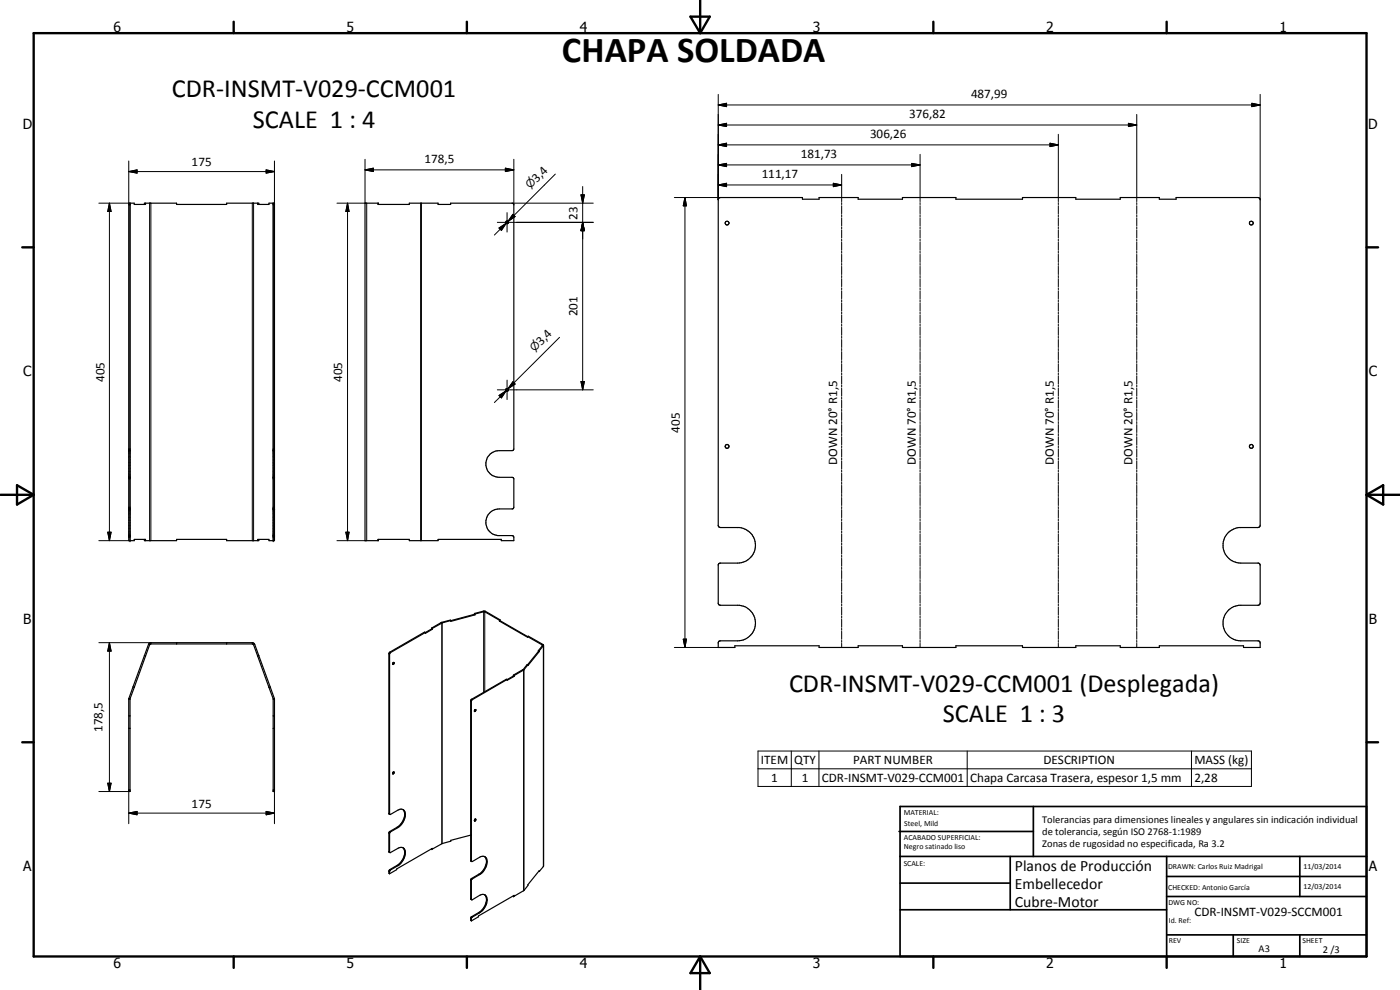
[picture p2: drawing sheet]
<svg xmlns="http://www.w3.org/2000/svg" width="420mm" height="297mm" viewBox="0 0 420 297" stroke-linecap="round" stroke-linejoin="round" font-family="sans-serif">
<g fill="none" stroke="#000" stroke-width=".35">
<path d="M215.7 59.5l.5-.2h24.6v.5h5v-.5h11.7v.5h13.3v-.5h16.1v.5h20v-.5h16v.5h13.3v-.5h11.7v.5h5.1v-.5l24.9 .1 .3 .5v97.7l-.2 .5-.5 .2h-5.7a5.3 5.3 0 0 0-4.8 5.6 5.3 5.3 0 0 0 5.4 5.1h5.3l.4 .3 .1 11.6-.2 .5-.5 .2h-5.7a5.3 5.3 0 0 0-4.8 5.6 5.3 5.3 0 0 0 5.4 5.1h5.3l.4 .3 .1 1.7h-5v-.5h-25.3v.5h-11.7v-.5h-13.3v.5h-16v-.5h-20v.5h-16.1v-.5h-13.3v.5h-11.7v-.5h-25.3v.5h-5v-1.5l.6-.5h5.3a5.3 5.3 0 0 0 5.3-5.1 5.3 5.3 0 0 0-4.8-5.6h-5.7l-.4-.1-.3-.4v-11.7l.6-.4h5.3a5.3 5.3 0 0 0 5.3-5.1 5.3 5.3 0 0 0-4.8-5.6h-5.7l-.7-.5v-98zM39 61v101.2M43.3 61.3v-.3h9.7v.3h15v-.3h9.7v.3M43.7 61v.3h-3.4v-.3h-1.7v101.2h1.7v-.4h3.4v.4M77.3 61v.3h3.4v-.3h1.7v101.2h-1.7v-.4h-3.4v.4M82 61v101.2M113.4 61v.3h9.4v-.3h8.7v.3h3.7v-.3h18.5l.5 .3v73.4l-.5 .5h-3.9a4 4 0 0 0-4 4 4 4 0 0 0 4 4h3.9l.5 .5v8.7l-.4 .3h-4a4 4 0 0 0-4 3.8 4 4 0 0 0 3.5 4.2l4.7 .1 .2 1.4h-3.8v-.4h-18.9v.4h-8.7v-.4h-9.4v.4M113.6 61.3v-.3h-4.1v101.2h4.1v-.4M38.6 135.2h.4M82 135.2h.4M38.6 152.7h.4M38.6 143.2h.4"/>
<path d="M82 152.7h.4M82 143.2h.4M38.6 160.7h.4M43.3 161.8v.4h9.7v-.4h15v.4h9.7v-.4M82 160.7h.4M43.3 196.7l.4 .1M43.7 196.8l1.2-3.3 .4-.3h30.4l.4 .3 4.6 12.7M43.7 196.8l-3.4 9.4M53 192.8v.4M68 192.8v.4M77.7 196.7l-1.3-3.4-.7-.5-30.6 .1-.5 .4-4.7 12.8M77.7 196.7l3.4 9.4"/>
<path d="M77.7 196.7l-.4 .1M118.1 198.8l-.3 .4M118.1 198.8h.1a.29 .29 0 0 1 0 .4 .29 .29 0 0 1-.4 0M127.7 189.8l-10.6 6-.2 .4v48.1l.2 .1 2.3-1.3a1.61 1.61 0 0 1 1.7-.1M127.7 189.8l-.3-.1-10.4 6-.3 .4v48l.3 .2M129.6 188.7l-1.9 1.1M129.6 188.4v.3M129.6 188.4l.1 .2M129.6 188.7l.1 .1M129.7 188.6v.2M129.7 188.8l-2 1.2v-.2M135.3 186.2a9.7 9.7 0 0 0-5.7 2.2"/>
<path d="M135.3 186.2l-2.6 .7-3 1.7M142.4 184.1l3.2-.7 4.5 2.6M142.4 184.3l-7.1 1.9M142.4 184.1v.2M142.4 184.3l.1 .2M142.4 184.1l.1 .1M142.5 184.5l-7.2 1.9v-.2M142.5 184.2l3-.6 4.4 2.5M142.5 184.2v.3M149.9 186.4l8.5 4.8v-.2M149.9 186.1v.3M150.1 186.2l8.3 4.8"/>
<path d="M150.1 186v.2M150.1 186.2l-.2 .2M150.1 186l-.2 .1M158.4 191l.2-.1 4.5 2.6v66.3l-1.3 1.7M158.4 191l4.4 2.5-1.2 1.7M158.4 199.4a7.5 7.5 0 0 1-4.1 3.3M158.4 199.4h-.2l-1.2 1.5-2.9 1.7M161.6 195.5h.2M161.6 195.5l-3.2 3.9M161.6 195.2l.2 .1M161.6 195.2v.3M161.8 195.5l-3.4 4.2v-.3"/>
<path d="M161.8 195.3v.2M163.1 193.7l-1.3 1.6M38.6 218.5h.4M38.6 214.8h.4M39.9 206.1l-1.3 3.6v27.8h.4v-27.8l1.3-3.5M39.9 206.1l.4 .1M81.1 206.1l1.3 3.6v27.8h-.4v-27.8l-1.3-3.5M81.1 206.1l-.4 .1M82 218.5h.4M82 214.8h.4M142.6 212.9a.26 .26 0 0 1 .2 .4 .26 .26 0 0 1-.4 0zM142.6 212.9l-.2 .5"/>
<path d="M152.2 203.9l-.2-.1-10.6 6-.1 .4v48.1l.3 .2M152.2 203.9l-10.6 6.1-.1 .3v48.2l2.4-1.3a1.47 1.47 0 0 1 1.9 0 1.47 1.47 0 0 1 .3 1.9 4.8 4.8 0 0 1-2.2 3.3l-2.3 1.4-.1 .3 .1 5.9M154.1 202.8l-1.9 1.1M154.1 202.8l.2 .1M154.1 202.6l.2 .1M154.1 202.6v.2M154.3 202.7v.2M154.3 202.9l-2.1 1.2v-.2M118.1 231.6l-.3 .5M118.1 231.6h.2v.4l-.3 .2-.2-.1M120.9 254.3a3.9 3.9 0 0 1-1.4 5.2l-2.7 1.6-.1 .9 .2 .2M120.9 242.9a2.94 2.94 0 0 1-.1 4l-1.1 1.2-2.6 1.5-.2 .4v5.7l.2 .1 2.3-1.2a1.47 1.47 0 0 1 1.9 0 1.47 1.47 0 0 1 .3 1.8 5 5 0 0 1-2.2 3.4l-2.2 1.2-.3 .4v.8"/>
<path d="M121.1 243a4 4 0 0 1-1.9 5.2l-2.3 1.3-.2 .4v5.6l.3 .3M129.6 254.6l.1 .2M129.7 254.8v-.2l-10.7 6.1v.2l-2.1 1.3M132.6 253.2l-2.9 1.6M132.7 253.1l-.1 .1M141.3 250.6l-6 1.5v.3l-2.6 .7M142.4 245.9l.2-.2a.26 .26 0 0 1 .2 .4 .26 .26 0 0 1-.4 .1zM142.6 245.7l-.2 .5M145.4 257a3.5 3.5 0 0 1-.8 4.6l-3.3 2.3v5.8l.3 .3M141.6 270l2.3-1.4a1.43 1.43 0 0 1 1.7 0 1.43 1.43 0 0 1 .6 1.6 5 5 0 0 1-2.3 3.7l-2.3 1.3-.1 1.1M145.4 268.5a3.5 3.5 0 0 1-.8 4.5l-3.2 2.1-.1 1.1 .2 .1M154.1 268.8l.2 .1"/>
<path d="M154.3 268.9v-.3l-10.7 6.2v.3l-2.1 1.2M161.7 261.5h.1M161.8 261.5v-.3l-3.4 4.2v.3a7.3 7.3 0 0 1-4.1 3.2"/>
<circle cx="152.2" cy="66.7" r=".42"/>
<circle cx="218.2" cy="66.9" r=".57"/>
<circle cx="375.5" cy="66.9" r=".58"/>
<circle cx="152.2" cy="117" r=".43"/>
<circle cx="218.2" cy="134" r=".57"/>
<circle cx="375.5" cy="133.9" r=".58"/>
</g>
<g fill="none" stroke="#000" stroke-width=".3">
<path d="M215.5 37.5l2.5-.5v1zM215.5 31.5l2.5-.5v1zM215.5 28.3v31.6M215.5 37.5h125.7M215.5 31.5h162.7M338.7 37l2.5 .5-2.5 .5zM341.2 34.3v26.2M375.7 31l2.5 .5-2.5 .5zM378.2 28.3v31.6M38.6 51.5l2.5-.5v.9zM38.6 48.3v13.2h.4M38.6 51.5h43.8"/>
<path d="M79.9 51l2.5 .5-2.5 .4zM82.4 48.3v13.2h-.4M109.5 51l2.5-.5v1zM109.5 51h44.7M109.5 47.8v13.2h-8.4M151.7 50.5l2.5 .5-2.5 .5zM154.2 47.8v13.7M166.7 52.2l-14.2 14.2M174.4 58.5h1l-.5 2.5zM174.9 56v61M202.4 59.3h13.8M205.6 59.3l.4 2.5h-.9z"/>
<path d="M205.6 59.3v135M215.5 55.5l2.5-.5v1zM215.5 49.5l2.5-.5v1zM215.5 43.5l2.5-.5v1zM215.5 55.5h37.1M215.5 49.5h60.6M215.5 43.5h102.1M250.1 55l2.5 .5-2.5 .5zM252.6 52.3v8.2M273.6 49l2.5 .5-2.5 .5zM276.1 46.3v14.2M315.1 43l2.5 .5-2.5 .5z"/>
<path d="M317.6 40.3v20.2M29.7 61h9.3v101.2h-9.3M32.8 61l.5 2.5h-1zM32.8 61v101.2M44.9 61v101.2M45.3 61v101.2M75.7 61v101.2M76.1 61v101.2M82 61v101.2M104.3 61l.5 2.5h-1zM104.3 61v101.2M110.1 61v101.2"/>
<path d="M126.2 61v101.2M126.5 61v101.2M149.3 66.7h28.7M149.8 68.4l2.1-1.4-1.4 2.1zM151.9 67l-3.5 3.5M152.2 63.8v5.8M153.7 61h24.3M153.9 64.3l.7 .7-2.1 1.4zM174.9 66.7l.5 2.5h-1zM252.6 60.8v.6M252.6 61.7v2.4M252.6 64.4v.7"/>
<path d="M252.6 65.4v2.4M252.6 68.1v.6M252.6 69v2.4M252.6 71.8v.5M252.6 72.6v2.5M252.6 75.4v.6M252.6 76.3v2.4M252.6 79v.6M252.6 79.9v2.5M276.1 60.8v.6M276.1 61.7v2.4M276.1 64.4v.7"/>
<path d="M276.1 65.4v2.4M276.1 68.1v.6M276.1 69v2.4M276.1 71.8v.5M276.1 72.6v2.5M276.1 75.4v.6M276.1 76.3v2.4M276.1 79v.6M276.1 79.9v2.5M317.6 60.8v.6M317.6 61.7v2.4M317.6 64.4v.7"/>
<path d="M317.6 65.4v2.4M317.6 68.1v.6M317.6 69v2.4M317.6 71.8v.5M317.6 72.6v2.5M317.6 75.4v.6M317.6 76.3v2.4M317.6 79v.6M317.6 79.9v2.5M341.2 60.8v.6M341.2 61.7v2.4M341.2 64.4v.7"/>
<path d="M341.2 65.4v2.4M341.2 68.1v.6M341.2 69v2.4M341.2 71.8v.5M341.2 72.6v2.5M341.2 75.4v.6M341.2 76.3v2.4M341.2 79v.6M341.2 79.9v2.5M252.6 82.7v.6M252.6 83.6v2.4M252.6 86.4v.5"/>
<path d="M252.6 87.2v2.5M252.6 90v.6M252.6 90.9v2.4M252.6 93.6v.6M252.6 94.5v2.4M252.6 97.3v.6M252.6 98.2v2.4M276.1 82.7v.6M276.1 83.6v2.4M276.1 86.4v.5M276.1 87.2v2.5M276.1 90v.6"/>
<path d="M276.1 90.9v2.4M276.1 93.6v.6M276.1 94.5v2.4M276.1 97.3v.6M276.1 98.2v2.4M317.6 82.7v.6M317.6 83.6v2.4M317.6 86.4v.5M317.6 87.2v2.5M317.6 90v.6M317.6 90.9v2.4M317.6 93.6v.6"/>
<path d="M317.6 94.5v2.4M317.6 97.3v.6M317.6 98.2v2.4M341.2 82.7v.6M341.2 83.6v2.4M341.2 86.4v.5M341.2 87.2v2.5M341.2 90v.6M341.2 90.9v2.4M341.2 93.6v.6M341.2 94.5v2.4M341.2 97.3v.6"/>
<path d="M341.2 98.2v2.4M149.3 117h28.7M149.8 118.7l2.1-1.4-1.4 2.1zM151.9 117.3l-3.5 3.5M152.2 114v5.9M153.9 114.6l.7 .6-2.1 1.4zM154.3 114.9l-1.8 1.7M167.9 101.2l-15.4 15.4M174.4 114.5h1l-.5 2.5zM252.6 100.9v.6M252.6 101.9v2.4M252.6 104.6v.6"/>
<path d="M252.6 105.5v2.4M252.6 108.2v.6M252.6 109.1v2.4M252.6 111.9v.6M252.6 112.8v2.4M252.6 115.5v.6M252.6 116.5v2.4M252.6 119.2v.6M276.1 100.9v.6M276.1 101.9v2.4M276.1 104.6v.6M276.1 105.5v2.4"/>
<path d="M276.1 108.2v.6M276.1 109.1v2.4M276.1 111.9v.6M276.1 112.8v2.4M276.1 115.5v.6M276.1 116.5v2.4M276.1 119.2v.6M317.6 100.9v.6M317.6 101.9v2.4M317.6 104.6v.6M317.6 105.5v2.4M317.6 108.2v.6"/>
<path d="M317.6 109.1v2.4M317.6 111.9v.6M317.6 112.8v2.4M317.6 115.5v.6M317.6 116.5v2.4M317.6 119.2v.6M341.2 100.9v.6M341.2 101.9v2.4M341.2 104.6v.6M341.2 105.5v2.4M341.2 108.2v.6M341.2 109.1v2.4"/>
<path d="M341.2 111.9v.6M341.2 112.8v2.4M341.2 115.5v.6M341.2 116.5v2.4M341.2 119.2v.6M38.6 134.7h.4M82 134.7h.4M252.6 120.1v2.4M252.6 122.8v.6M252.6 123.7v2.5M252.6 126.5v.6M252.6 127.4v2.4"/>
<path d="M252.6 130.1v.6M252.6 131v2.5M252.6 133.8v.6M252.6 134.7v2.4M252.6 137.4v.6M252.6 138.3v2.5M276.1 120.1v2.4M276.1 122.8v.6M276.1 123.7v2.5M276.1 126.5v.6M276.1 127.4v2.4M276.1 130.1v.6"/>
<path d="M276.1 131v2.5M276.1 133.8v.6M276.1 134.7v2.4M276.1 137.4v.6M276.1 138.3v2.5M317.6 120.1v2.4M317.6 122.8v.6M317.6 123.7v2.5M317.6 126.5v.6M317.6 127.4v2.4M317.6 130.1v.6M317.6 131v2.5"/>
<path d="M317.6 133.8v.6M317.6 134.7v2.4M317.6 137.4v.6M317.6 138.3v2.5M341.2 120.1v2.4M341.2 122.8v.6M341.2 123.7v2.5M341.2 126.5v.6M341.2 127.4v2.4M341.2 130.1v.6M341.2 131v2.5M341.2 133.8v.6"/>
<path d="M341.2 134.7v2.4M341.2 137.4v.6M341.2 138.3v2.5M32.3 159.7h1l-.5 2.5zM38.6 152.2h.4M38.6 143.7h.4M82 152.2h.4M82 143.7h.4M103.8 159.7h1l-.5 2.5zM252.6 141.1v.5M252.6 142v2.4M252.6 144.7v.6"/>
<path d="M252.6 145.6v2.5M252.6 148.3v.7M252.6 149.3v2.4M252.6 152v.6M252.6 152.9v2.5M252.6 155.7v.6M252.6 156.6v2.4M252.6 159.3v.6M276.1 141.1v.5M276.1 142v2.4M276.1 144.7v.6M276.1 145.6v2.5"/>
<path d="M276.1 148.3v.7M276.1 149.3v2.4M276.1 152v.6M276.1 152.9v2.5M276.1 155.7v.6M276.1 156.6v2.4M276.1 159.3v.6M317.6 141.1v.5M317.6 142v2.4M317.6 144.7v.6M317.6 145.6v2.5M317.6 148.3v.7"/>
<path d="M317.6 149.3v2.4M317.6 152v.6M317.6 152.9v2.5M317.6 155.7v.6M317.6 156.6v2.4M317.6 159.3v.6M341.2 141.1v.5M341.2 142v2.4M341.2 144.7v.6M341.2 145.6v2.5M341.2 148.3v.7M341.2 149.3v2.4"/>
<path d="M341.2 152v.6M341.2 152.9v2.5M341.2 155.7v.6M341.2 156.6v2.4M341.2 159.3v.6M38.6 161.2h.4M82 161.2h.4M101.1 162.2h8.4M252.6 160.2v2.4M252.6 162.9v.7M252.6 163.9v2.4M252.6 166.6v.6"/>
<path d="M252.6 167.5v2.4M252.6 170.2v.7M252.6 171.2v2.4M252.6 173.9v.6M252.6 174.8v2.4M252.6 177.5v.7M252.6 178.5v2.4M276.1 160.2v2.4M276.1 162.9v.7M276.1 163.9v2.4M276.1 166.6v.6M276.1 167.5v2.4"/>
<path d="M276.1 170.2v.7M276.1 171.2v2.4M276.1 173.9v.6M276.1 174.8v2.4M276.1 177.5v.7M276.1 178.5v2.4M317.6 160.2v2.4M317.6 162.9v.7M317.6 163.9v2.4M317.6 166.6v.6M317.6 167.5v2.4M317.6 170.2v.7"/>
<path d="M317.6 171.2v2.4M317.6 173.9v.6M317.6 174.8v2.4M317.6 177.5v.7M317.6 178.5v2.4M341.2 160.2v2.4M341.2 162.9v.7M341.2 163.9v2.4M341.2 166.6v.6M341.2 167.5v2.4M341.2 170.2v.7M341.2 171.2v2.4"/>
<path d="M341.2 173.9v.6M341.2 174.8v2.4M341.2 177.5v.7M341.2 178.5v2.4M29.7 192.8h15.6v.4M32.8 192.8l.5 2.6h-1zM32.8 192.8v44.7M44.6 193.3l.3 .2M75.7 192.8v.4M76.4 193.3l-.3 .2M116.7 196.1l.2 .2M117 195.7l.2 .1"/>
<path d="M132.4 186.8l.2 .1M132.5 186.7l.1 66.5M145 183.4l.1 24.3M145.7 183.4l-.2 .2v23.9M162.8 193.7l.3 .1v66.2M163 193.4l-.3 .4M202.4 194.3h13.1M205.1 191.8h.9l-.4 2.5zM252.6 181.2v.6M252.6 182.1v2.4M252.6 184.8v.7M252.6 185.8v2.4"/>
<path d="M252.6 188.5v.6M252.6 189.4v2.4M252.6 192.2v.5M252.6 193v1.3M276.1 181.2v.6M276.1 182.1v2.4M276.1 184.8v.7M276.1 185.8v2.4M276.1 188.5v.6M276.1 189.4v2.4M276.1 192.2v.5M276.1 193v1.3"/>
<path d="M317.6 181.2v.6M317.6 182.1v2.4M317.6 184.8v.7M317.6 185.8v2.4M317.6 188.5v.6M317.6 189.4v2.4M317.6 192.2v.5M317.6 193v1.3M341.2 181.2v.6M341.2 182.1v2.4M341.2 184.8v.7M341.2 185.8v2.4"/>
<path d="M341.2 188.5v.6M341.2 189.4v2.4M341.2 192.2v.5M341.2 193v1.3M38.6 209.8h.4M38.7 209.5l.3 .2M82 209.8h.4M82.3 209.5l-.3 .2M141.3 210.3l.2 .1M141.6 209.8l.2 .1M156.9 200.9l.2 .1v66.3M157 200.9l.3 .1v66.2"/>
<path d="M29.7 237.5h8.9v9.6M32.3 235h1l-.5 2.5zM38.6 237h.4M82 237h.4M82.4 237.5v9.6M227.5 225.3h148.1v10.7h-148.1zM227.5 230.7h148.1M237.5 225.3v10.7M245.8 225.3v10.7M290.3 225.3v10.7M357.6 225.3v10.7M38.6 244l2.5-.5v1z"/>
<path d="M38.6 244h43.8M79.9 243.5l2.5 .5-2.5 .5zM116.7 255.5l.2 .2M116.7 249.9l.2 .2M116.7 244.1l.2 .1M117 249.5l.2 .1M119.2 259.6l.2 .2M119.2 248.2l.2 .1M141.3 258.2l.2 .1M116.7 261.4l.2 .1M117 260.9l.2 .1M141.3 275.5l.2 .2"/>
<path d="M141.3 269.6l.2 .1M141.3 264.1l.2 .1M141.6 275l.2 .2M141.6 263.6l.2 .1M143.7 273.8l.2 .1M143.7 262.3l.2 .1"/>
</g>
<g fill="#000">
<circle cx="39" cy="61" r=".18"/>
<circle cx="82" cy="61" r=".18"/>
<circle cx="38.6" cy="152.7" r=".18"/>
<circle cx="39" cy="152.7" r=".18"/>
<circle cx="82" cy="152.7" r=".18"/>
<circle cx="82.4" cy="152.7" r=".18"/>
<circle cx="38.6" cy="160.7" r=".18"/>
<circle cx="39" cy="162.2" r=".18"/>
<circle cx="39" cy="160.7" r=".18"/>
<circle cx="82" cy="162.2" r=".18"/>
<circle cx="82" cy="160.7" r=".18"/>
<circle cx="82.4" cy="160.7" r=".18"/>
<circle cx="129.6" cy="254.6" r=".18"/>
<circle cx="154.1" cy="268.8" r=".18"/>
</g>
<g fill="none" stroke="#000" stroke-width=".71">
<path d="M10.1 9.9h400v277.1h-400zM70.1 6.5v3.4M140.1 6.5v3.4M207.2 5h5.8l-2.9 4.9zM210.1 0v9.9M280.1 6.5v3.4M350.1 6.5v3.4M6.7 74.2h3.4M410.1 74.2h3.5M.1 148.5h10M5.1 145.6l5 2.9-5 2.9zM410.1 148.5h10"/>
<path d="M410.1 148.5l5-2.9v5.8zM6.7 222.7h3.4M410.1 222.7h3.5M70.1 287v3.4M140.1 287v3.4M210.1 287v10M210.1 287l2.9 5h-5.8zM280.1 287v3.4M350.1 287v3.4"/>
</g>
<g fill="none" stroke="#000" stroke-width=".51">
<path d="M269.8 249.5h40.3M270.1 242h140v45h-140zM270.1 257h140M303.2 257v16M310.1 242v15M350.1 257v30M390.1 257v12M270.1 265h33.1M270.1 273h80M350.1 269h60M350.1 263h60M350.1 280.5h60"/>
<path d="M370.1 280.5v6.5M390.1 280.5v6.5"/>
</g>
<g fill="#000">
<path d="M215.5 37.5l2.5-.5v1zM215.5 31.5l2.5-.5v1zM338.7 37l2.5 .5-2.5 .5zM375.7 31l2.5 .5-2.5 .5zM38.6 51.5l2.5-.5v.9zM79.9 51l2.5 .5-2.5 .4zM109.5 51l2.5-.5v1zM151.7 50.5l2.5 .5-2.5 .5zM174.4 58.5h1l-.5 2.5zM215.5 55.5l2.5-.5v1zM215.5 49.5l2.5-.5v1zM215.5 43.5l2.5-.5v1z"/>
<path d="M250.1 55l2.5 .5-2.5 .5zM273.6 49l2.5 .5-2.5 .5zM315.1 43l2.5 .5-2.5 .5zM32.8 61l.5 2.5h-1zM104.3 61l.5 2.5h-1zM149.8 68.4l2.1-1.4-1.4 2.1zM153.9 64.3l.7 .7-2.1 1.4zM174.9 66.7l.5 2.5h-1zM205.6 59.3l.4 2.5h-.9zM149.8 118.7l2.1-1.4-1.4 2.1zM153.9 114.6l.7 .6-2.1 1.4zM174.4 114.5h1l-.5 2.5z"/>
<path d="M32.3 159.7h1l-.5 2.5zM103.8 159.7h1l-.5 2.5zM32.8 192.8l.5 2.6h-1zM205.1 191.8h.9l-.4 2.5zM32.3 235h1l-.5 2.5zM38.6 244l2.5-.5v1zM79.9 243.5l2.5 .5-2.5 .5z"/>
</g>
<text font-size="11" x="168.6" y="18.7">CHAPA SOLDADA</text>
<g font-size="7.9">
<text x="51.6" y="29.3">CDR-INSMT-V029-CCM001</text>
<text x="75.9" y="38.3">SCALE 1 : 4</text>
<text x="236.8" y="207.5">CDR-INSMT-V029-CCM001 (Desplegada)</text>
<text x="282.9" y="216.5">SCALE 1 : 3</text>
</g>
<g font-size="4.7">
<text x="304.6" y="261.2">Planos de Producción</text>
<text x="304.6" y="266.6">Embellecedor</text>
<text x="304.6" y="272">Cubre-Motor</text>
</g>
<g font-size="4.2">
<text x="34" y="9.6">6</text>
<text x="104" y="9.6">5</text>
<text x="174" y="9.6">4</text>
<text x="244" y="9.6">3</text>
<text x="314" y="9.6">2</text>
<text x="384" y="9.6">1</text>
<text x="6.8" y="38.7">D</text>
<text x="410.6" y="38.7">D</text>
<text x="7" y="112.9">C</text>
<text x="410.8" y="112.9">C</text>
<text x="7" y="187.1">B</text>
<text x="410.8" y="187.1">B</text>
<text x="7" y="261.4">A</text>
<text x="410.8" y="261.4">A</text>
<text x="34" y="290.4">6</text>
<text x="104" y="290.4">5</text>
<text x="174" y="290.4">4</text>
<text x="244" y="290.4">3</text>
<text x="314" y="290.4">2</text>
<text x="384" y="290.4">1</text>
</g>
<g font-size="3.9">
<text x="291.4" y="29.4">487,99</text>
<text x="272.9" y="35.4">376,82</text>
<text x="261.1" y="41.4">306,26</text>
<text x="240.4" y="47.5">181,73</text>
<text x="57.5" y="50">175</text>
<text x="127.4" y="48.9">178,5</text>
<text x="228.6" y="53.4">111,17</text>
<text x="161.1" y="54.8" transform="rotate(-45 161.1 54.8)">3,4</text>
<text x="173.3" y="65.9" transform="rotate(-90 173.3 65.9)">23</text>
<text x="173.3" y="94.8" transform="rotate(-90 173.3 94.8)">201</text>
<text x="162.4" y="103.8" transform="rotate(-45 162.4 103.8)">3,4</text>
<text x="31.3" y="114.6" transform="rotate(-90 31.3 114.6)">405</text>
<text x="102.7" y="114.6" transform="rotate(-90 102.7 114.6)">405</text>
<text x="204" y="129.8" transform="rotate(-90 204 129.8)">405</text>
<text x="251.3" y="139.4" transform="rotate(-90 251.3 139.4)">DOWN 20° R1,5</text>
<text x="274.8" y="139.4" transform="rotate(-90 274.8 139.4)">DOWN 70° R1,5</text>
<text x="316.3" y="139.4" transform="rotate(-90 316.3 139.4)">DOWN 70° R1,5</text>
<text x="339.8" y="139.4" transform="rotate(-90 339.8 139.4)">DOWN 20° R1,5</text>
<text x="30.8" y="219.7" transform="rotate(-90 30.8 219.7)">178,5</text>
<text x="228.4" y="229.3">ITEM</text>
<text x="238.4" y="229.3">QTY</text>
<text x="256.1" y="229.3">PART NUMBER</text>
<text x="313.2" y="229.3">DESCRIPTION</text>
<text x="358.5" y="229.4">MASS (kg)</text>
<text x="231.5" y="234.6">1</text>
<text x="240.6" y="234.6">1</text>
<text x="246.7" y="234.6">CDR-INSMT-V029-CCM001</text>
<text x="291.2" y="234.7">Chapa Carcasa Trasera, espesor 1,5 mm</text>
<text x="358.5" y="234.6">2,28</text>
<text x="57.5" y="242.4">175</text>
<text x="358.5" y="275">CDR-INSMT-V029-SCCM001</text>
</g>
<g font-size="3.3">
<text x="159.1" y="56.8" transform="rotate(-45 159.1 56.8)">n</text>
<text x="160.4" y="105.7" transform="rotate(-45 160.4 105.7)">n</text>
</g>
<g font-size="3.1">
<text x="312.7" y="246.8">Tolerancias para dimensiones lineales y angulares sin indicación individual</text>
<text x="312.7" y="250.4">de tolerancia, según ISO 2768-1:1989</text>
<text x="312.7" y="254">Zonas de rugosidad no especificada, Ra 3.2</text>
<text x="377.7" y="285.6">A3</text>
<text x="397" y="285.9">2 /3</text>
</g>
<g font-size="2.4">
<text x="271.2" y="244.4">MATERIAL:</text>
<text x="271.3" y="252">ACABADO SUPERFICIAL:</text>
<text x="271.4" y="247.9">Steel, Mild</text>
<text x="271.3" y="254.6">Negro satinado liso</text>
<text x="271.2" y="259.7">SCALE:</text>
<text x="350.6" y="260.8">DRAWN: Carlos Ruiz Madrigal</text>
<text x="391.2" y="260.6">11/03/2014</text>
<text x="350.6" y="267.1">CHECKED: Antonio García</text>
<text x="391.2" y="266.7">12/03/2014</text>
<text x="350.6" y="271.4">DWG NO:</text>
<text x="350.8" y="276.9">Id. Ref:</text>
<text x="350.8" y="282.8">REV</text>
<text x="371.2" y="282.9">SIZE</text>
<text x="390.9" y="282.9">SHEET</text>
</g>
</svg>
